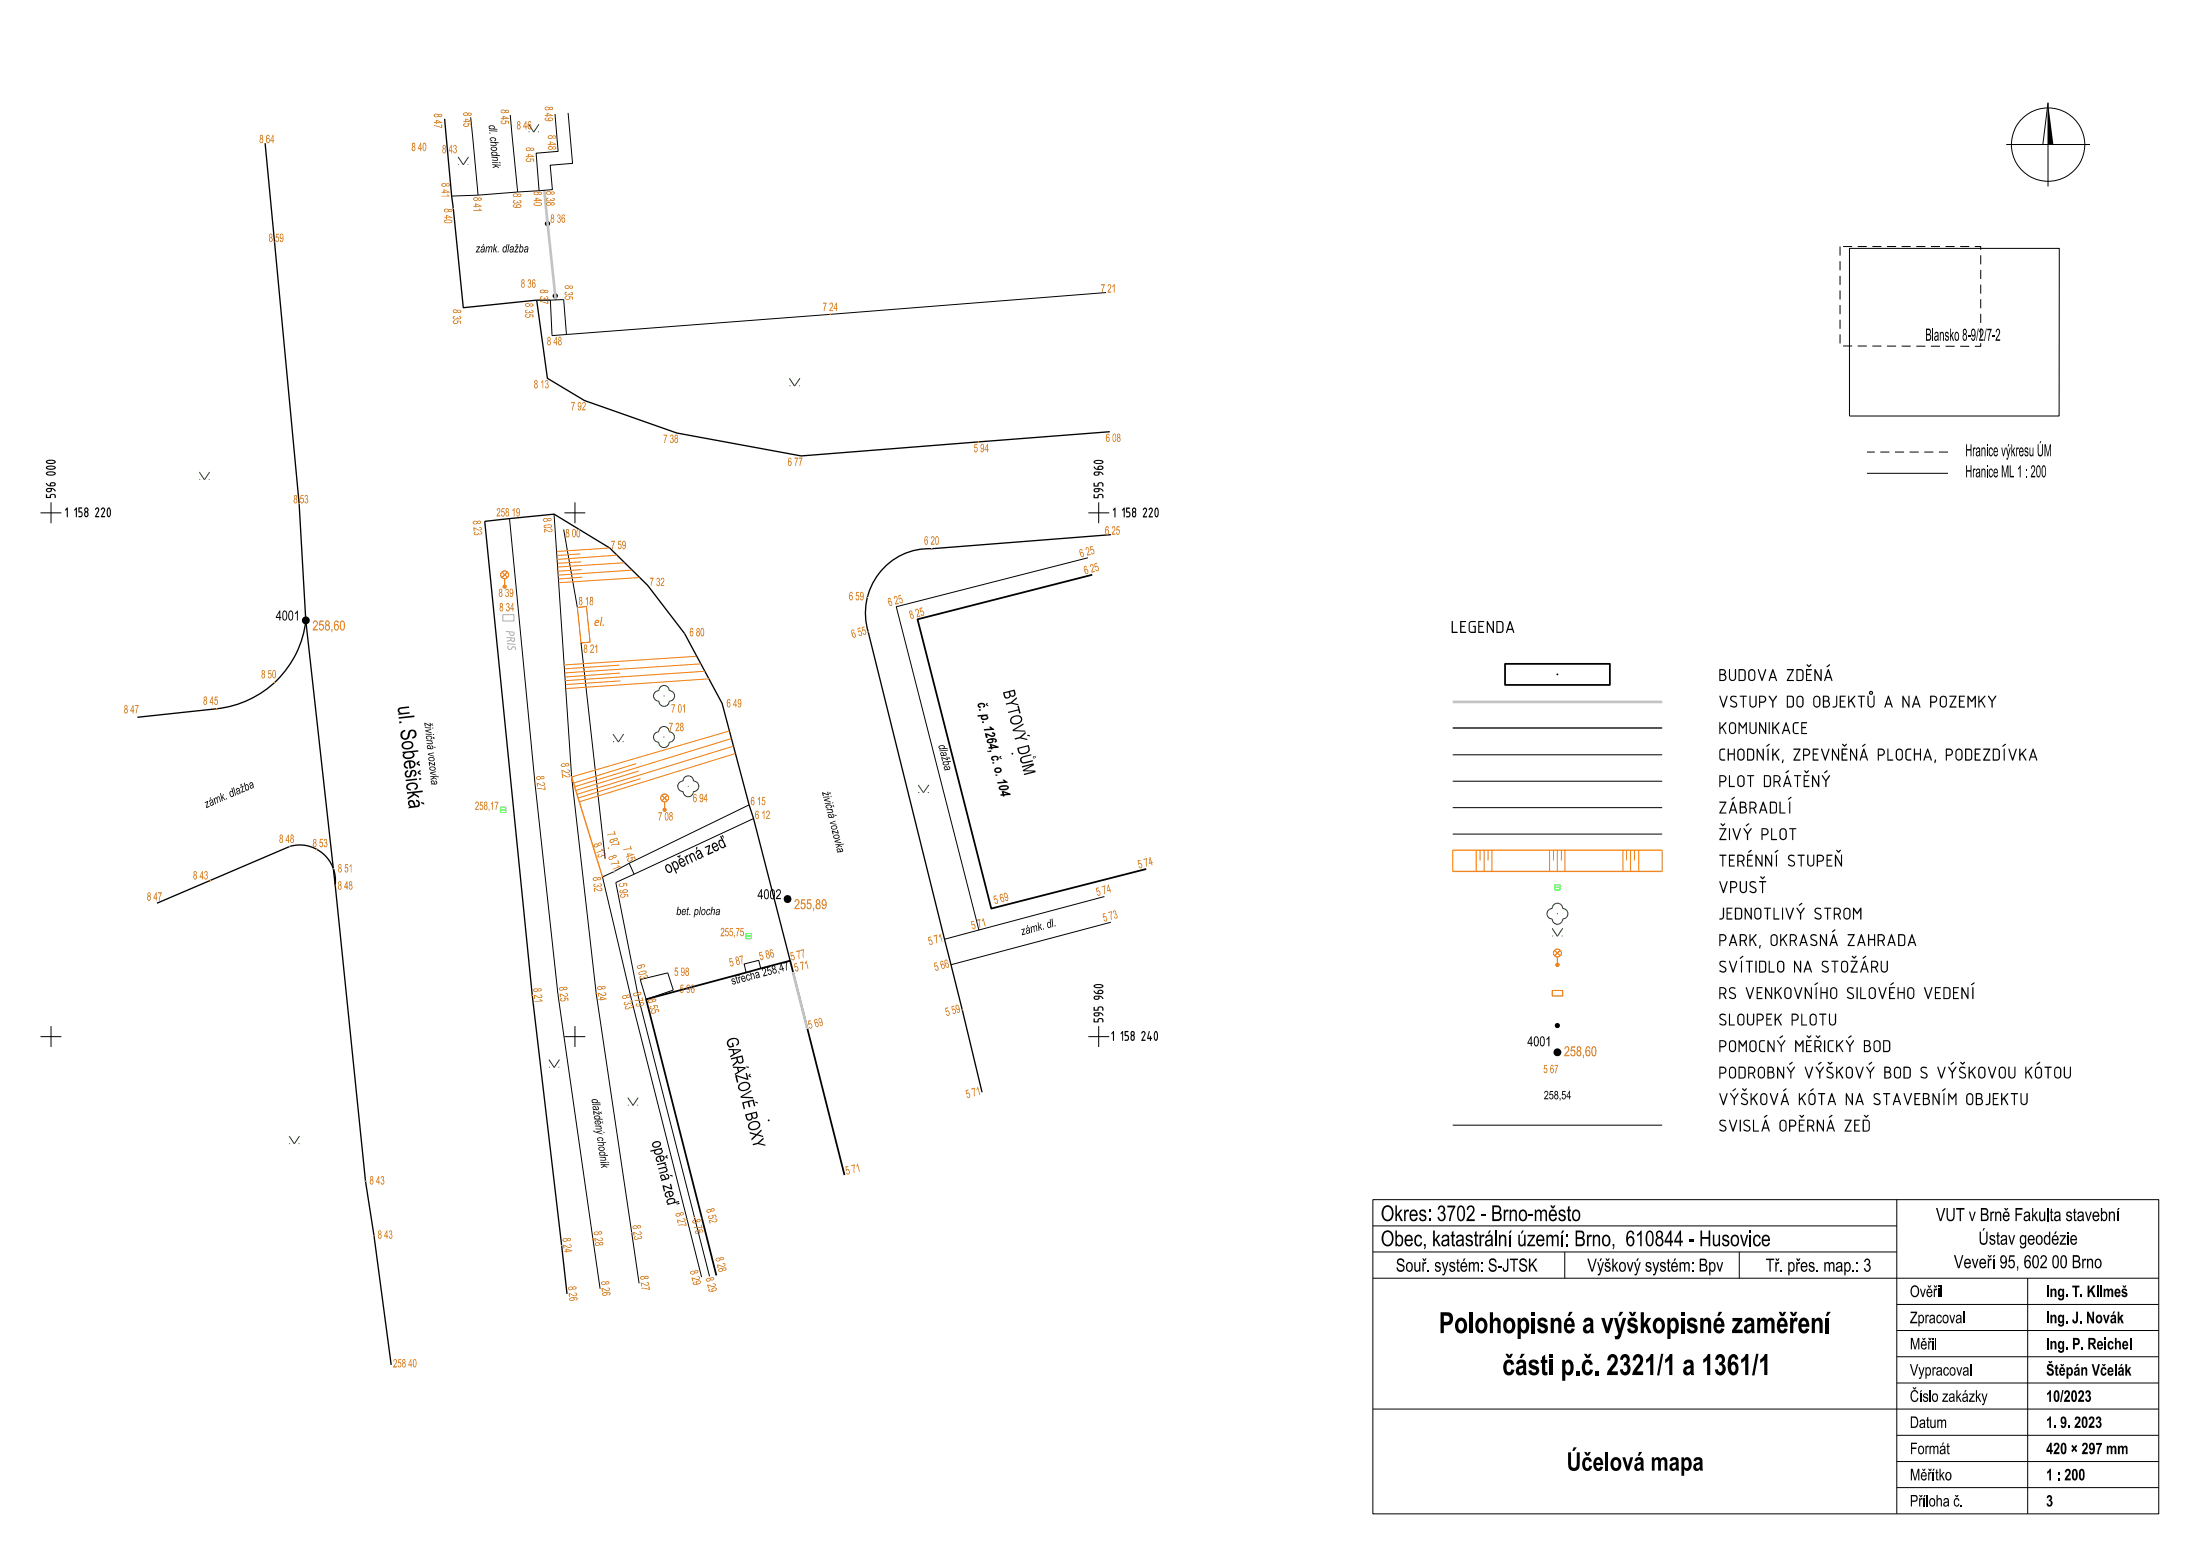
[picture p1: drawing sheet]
<svg xmlns="http://www.w3.org/2000/svg" width="420mm" height="297mm" viewBox="0 0 420 297" stroke-linecap="round" stroke-linejoin="round" font-family="sans-serif">
<g fill="#000">
<path d="M58.3 118.4h.2l-.2 .1z" fill-rule="evenodd"/>
<path d="M150.2 171.5h.2l-.1 .2z" fill-rule="evenodd"/>
<circle cx="58.4" cy="118.4" r=".75"/>
<circle cx="150.3" cy="171.6" r=".75"/>
</g>
<path d="M102.4 57.3l2.1 14.9 7 4.2 17.7 6.3 23.7 4.3 58.9-4.6M212 102.1l-34.2 2.6a12.3 12.3 0 0 0-12.1 15.9l17.9 72.2 3.8 15.7M130.6 120.9l7.2 13.4 5.1 19.3 .9 2.6 7 27.2" fill="none" stroke="#000" stroke-width=".25"/>
<path d="M207.6 106.5l-36.6 9.3 15.8 61.7 23.9-6.4M142.9 153.6l-22.8 11.2-5.1 2.6M143.8 156.2l-26.3 12.2 4.4 22.3 13.5 52.9M186.8 177.5l-6.6 1.8M212 176l-30.5 8.1M122.2 187l5.2-1.3 1.1 3.3-5.2 1.7M145.2 184.9l-.4-1.6-2.8 .7 .4 1.6" fill="none" stroke="#000" stroke-width=".19"/>
<path d="M208.4 109.7l-33.3 8.5 14.1 55.2 29.5-7.5M161.1 224.3l-10.3-40.9-27.5 7.3 13.4 52.7" fill="none" stroke="#000" stroke-width=".34"/>
<path d="M151.3 185.5l2.8 10.9" fill="none" stroke="#c3c3c3" stroke-width=".51"/>
<path d="M142.3 178.2h1.1v1h-1.1zM142.3 178.7h1.1" fill="none" stroke="#0f0" stroke-width=".19"/>
<path d="M129.6 149.4l.8-.3a.99 .99 0 0 1 .9-1 .99 .99 0 0 1 1 1 1.01 1.01 0 0 1 1.1 1 1.01 1.01 0 0 1-1.1 1 .99 .99 0 0 1-1 1 .99 .99 0 0 1-.9-1 1.01 1.01 0 0 1-1-.6 1.01 1.01 0 0 1 .2-1.1z" fill="none" stroke="#007800" stroke-width=".19"/>
<path d="M131.3 150h.1v.1h-.1z" fill-rule="evenodd" fill="#007800"/>
<path d="M125 132.1l.7-.3a.99 .99 0 0 1 1-1 .99 .99 0 0 1 1 1 1.01 1.01 0 0 1 1 1 1.01 1.01 0 0 1-1 1 .99 .99 0 0 1-1 1 .99 .99 0 0 1-1-1 1.01 1.01 0 0 1-.9-.6 1.01 1.01 0 0 1 .2-1.1z" fill="none" stroke="#007800" stroke-width=".19"/>
<path d="M126.7 132.8h.1v.1h-.1z" fill-rule="evenodd" fill="#007800"/>
<g fill="none" stroke="#f00" stroke-width=".19">
<path d="M126.3 151.8l1.1 1.1M126.8 153.1v1.1M127.4 151.8l-1.1 1.1"/>
<circle cx="126.8" cy="152.3" r=".75"/>
</g>
<circle cx="126.8" cy="154.6" r=".4" fill="#f00"/>
<path d="M126 139a1.01 1.01 0 0 1 1.1-.2 1.01 1.01 0 0 1 .6 .9 .99 .99 0 0 1 1 1 .99 .99 0 0 1-1 1 1.01 1.01 0 0 1-1 1 1.01 1.01 0 0 1-1-1 .99 .99 0 0 1-1-1 .99 .99 0 0 1 1-1z" fill="none" stroke="#007800" stroke-width=".19"/>
<path d="M126.6 140.6h.2v.2h-.2z" fill-rule="evenodd" fill="#007800"/>
<path d="M97.4 21.9l1.4 14.8 4.1-.3M108.1 63.8l-.5-6.6-2.6 .1 .3 6.8M97.2 99l4.9 50.6 4.4 40.2 8 56.2M105.7 98.1l3.4 50.2 4.7 41.3 8.2 55.4M107.6 101.1l2.6 14.9M110.9 122.7l4.6 41.1M115 167.4l5.5 23.6 13.4 52.8M120.1 164.8l.9 2.1" fill="none" stroke="#000" stroke-width=".19"/>
<path d="M102.4 57.3h2.6M130.6 120.9l-7-9.2-7.3-7.1-10.6-6.5-13.2 1.4 9.1 90.5 6.6 57" fill="none" stroke="#000" stroke-width=".25"/>
<path d="M95.5 154.1h1v1h-1zM95.5 154.6h1" fill="none" stroke="#0f0" stroke-width=".19"/>
<g fill="none" stroke="#f00" stroke-width=".19">
<path d="M95.8 109.2l1 1M96.3 110.5v1.1M96.8 109.2l-1 1M110.2 116l1.7-.2 .7 6.8-1.7 .1z"/>
<circle cx="96.3" cy="109.7" r=".75"/>
</g>
<path d="M109.1 148.3l5.9 19.1" fill="none" stroke="#ff7f00" stroke-width=".25"/>
<path d="M96 117.3h2.1v1.2h-2.1z" fill="none" stroke="#f0f" stroke-width=".19"/>
<g fill="#000">
<circle cx="104.5" cy="42.7" r=".5"/>
<circle cx="106" cy="56.5" r=".5"/>
</g>
<path d="M103.9 36.3l2.1 21" fill="none" stroke="#c3c3c3" stroke-width=".51"/>
<circle cx="96.3" cy="112" r=".4" fill="#f00"/>
<path d="M50.6 27.3l6.5 68.8 1.2 22.3M84.8 22.7l1.4 14.7 2.2 21.3 14-1.4M58.3 118.4a19 19 0 0 1-17 16.9l-15.1 1.6M58.3 118.4l5.7 50.5M64 168.9a6.8 6.8 0 0 0-8.7-7.3l-25.3 10.8M64 168.9l5.7 56.6 1.7 10.4 3.2 24.6" fill="none" stroke="#000" stroke-width=".25"/>
<path d="M89.8 22.4l1.4 14.8M91.2 37.2l-5 .2M98.8 36.7l-7.6 .5M108.4 21.6l.9 9.6-4.3 .3 .4 4.7-2.5 .2-.6-7.2 4.2-.3-.6-7.1M211.1 55.8l-105.8 8.3M122.2 187l1.1 3.7" fill="none" stroke="#000" stroke-width=".19"/>
<circle cx="146.7" cy="213.9" r=".18" fill="#000"/>
<path d="M117 140.1l1 1.5 1-1.5" fill="none" stroke="#007800" stroke-width=".19"/>
<g fill="#007800">
<path d="M118.8 141.5h.2v.1h-.2z" fill-rule="evenodd"/>
<path d="M117 141.5h.2v.1h-.2z" fill-rule="evenodd"/>
</g>
<path d="M104.7 202.2l1.1 1.6 1-1.6" fill="none" stroke="#007800" stroke-width=".19"/>
<g fill="#007800">
<path d="M106.6 203.6h.1v.2h-.1z" fill-rule="evenodd"/>
<path d="M104.8 203.6h.1v.2h-.1z" fill-rule="evenodd"/>
</g>
<path d="M121.8 209.5l-1 1.5-1-1.5" fill="none" stroke="#007800" stroke-width=".19"/>
<g fill="#007800">
<path d="M121.6 210.9h.2l-.1 .2z" fill-rule="evenodd"/>
<path d="M119.8 210.9h.2l-.1 .2z" fill-rule="evenodd"/>
</g>
<path d="M175.2 149.8l1 1.5 1-1.5" fill="none" stroke="#007800" stroke-width=".19"/>
<g fill="#007800">
<circle cx="177.1" cy="151.3" r=".11"/>
<circle cx="175.3" cy="151.3" r=".11"/>
</g>
<path d="M150.6 72.2l1 1.5 1-1.5" fill="none" stroke="#007800" stroke-width=".19"/>
<g fill="#007800">
<path d="M152.5 73.6l.1 .1h-.1z" fill-rule="evenodd"/>
<path d="M150.7 73.6l.1 .1h-.1z" fill-rule="evenodd"/>
</g>
<path d="M89.4 29.9l-1 1.6-1-1.6" fill="none" stroke="#007800" stroke-width=".19"/>
<g fill="#007800">
<path d="M89.2 31.3l.2 .2z" fill-rule="evenodd"/>
<path d="M87.4 31.3l.2 .2z" fill-rule="evenodd"/>
</g>
<path d="M102.8 23.7l-1 1.5" fill="none" stroke="#007800" stroke-width=".19"/>
<path d="M102.7 25.1h.1v.1h-.1z" fill-rule="evenodd" fill="#007800"/>
<path d="M38 90.1l1 1.5 1-1.5" fill="none" stroke="#007800" stroke-width=".19"/>
<g fill="#007800">
<path d="M39.9 91.5h.1l-.1 .1z" fill-rule="evenodd"/>
<path d="M38.1 91.5h.1l-.1 .1z" fill-rule="evenodd"/>
</g>
<path d="M57.1 216.8l-.9 1.5-1-1.5" fill="none" stroke="#007800" stroke-width=".19"/>
<g fill="#007800">
<path d="M57 218.2h.1v.2h-.1z" fill-rule="evenodd"/>
<path d="M55.2 218.2h.1v.2h-.1z" fill-rule="evenodd"/>
</g>
<g fill="none" stroke="#ff7f00" stroke-width=".19">
<path d="M110.7 105.7l-4.4 .3M110.9 107.2l-4.5 .3M111 108.7l-4.6 .3M111.1 110.2l-4.6 .3M116.3 104.6l-10.1 .7M117.8 106l-11.5 .8M119.2 107.4l-12.8 .8M120.6 108.8l-14.1 1M122.1 110.2l-15.5 1M118.2 127l-10.5 .7M118.3 128.5l-10.5 .7M118.4 130l-10.5 .7"/>
<path d="M132.9 125.3l-25.3 1.6M133.7 126.7l-26 1.7M134.5 128.1l-26.7 1.8M135.3 129.6l-27.4 1.8M139.2 139.5l-30.1 8.8M121.4 145.8l-12 3.7M121.8 147.2l-11.9 3.7M122.2 148.6l-11.9 3.7M139.6 141l-30 9.2M140 142.4l-29.9 9.2M140.3 143.8l-29.8 9.3"/>
</g>
<g fill="#c36b00">
<path d="M133.9 232.4h.1v.2h-.1z" fill-rule="evenodd"/>
<path d="M71.3 235.8h.2v.2h-.2z" fill-rule="evenodd"/>
<path d="M114.9 167.3h.2v.2h-.2z" fill-rule="evenodd"/>
<path d="M41.2 135.2h.3v.2h-.3z" fill-rule="evenodd"/>
<path d="M63.9 168.8h.2v.2h-.2z" fill-rule="evenodd"/>
<path d="M69.6 225.4h.3v.2h-.3z" fill-rule="evenodd"/>
<path d="M177.7 104.6h.2v.3h-.2z" fill-rule="evenodd"/>
<path d="M158.3 59.9h.2v.2h-.2z" fill-rule="evenodd"/>
<path d="M63.5 165.7h.2v.2h-.2z" fill-rule="evenodd"/>
<circle cx="109.1" cy="148.3" r=".14"/>
<circle cx="86.5" cy="39.8" r=".14"/>
<circle cx="52.4" cy="130.2" r=".14"/>
<circle cx="55.3" cy="161.6" r=".14"/>
<circle cx="186.7" cy="84.3" r=".14"/>
</g>
<g fill="none" stroke="#000" stroke-width=".19">
<path d="M382.8 27.6h16M389.8 27.6l1-8v16M390.7 20.6a7 7 0 0 0-6.1 10.3 7 7 0 0 0 12 .6 7 7 0 0 0-5-10.9h-.7M352.9 47.4h40.1l-.1 32h-40zM7.7 97.9h4M9.7 95.9v4M107.7 97.9h4M109.7 95.9v4M207.7 97.9h4M209.7 95.9v4M356.3 90.3h15.4M277.2 144.1h40"/>
<path d="M277.2 149.1h40M277.2 154.2h40M277.2 159.2h40M7.7 197.9h4M9.7 195.9v3.9M107.7 197.9h4M109.7 195.9v3.9M207.7 197.9h4M209.7 195.9v3.9"/>
</g>
<g fill="#000">
<path d="M390.8 19.6l1 8h-1z"/>
<path d="M297.1 128.6h.2v.3h-.2z" fill-rule="evenodd"/>
</g>
<path d="M351.1 47.1v18.9l26.9 .1v-19h-26.9M371.7 86.3h-15.4" fill="none" stroke="#000" stroke-width=".19" stroke-dasharray="1.7 1.1" stroke-linecap="butt"/>
<path d="M287.2 126.7h20v4h-20z" fill="none" stroke="#000" stroke-width=".34"/>
<path d="M277.2 134h40" fill="none" stroke="#c3c3c3" stroke-width=".51"/>
<path d="M277.2 139h40" fill="none" stroke="#000" stroke-width=".25"/>
<path d="M277.2 166.3h40M277.2 162.3h40" fill="none" stroke="#ff7f00" stroke-width=".25"/>
<g fill="none" stroke="#ff7f00" stroke-width=".19">
<path d="M277.2 162.3v4M281.7 162.3v4M282.4 162.3v1.9M283.2 162.3v4M284 162.3v1.9M284.7 162.3v4M295.7 162.3v4M296.4 162.3v1.9M297.2 162.3v4M298 162.3v1.9M298.6 162.3v4M309.7 162.3v4"/>
<path d="M310.4 162.3v1.9M311.1 162.3v4M311.9 162.3v1.9M312.7 162.3v4M317.2 162.3v4"/>
</g>
<path d="M296.7 168.9h1v1h-1zM296.7 169.4h1" fill="none" stroke="#0f0" stroke-width=".19"/>
<path d="M296.5 172.7a1.01 1.01 0 0 1 1.1-.2 1.01 1.01 0 0 1 .6 .9 .99 .99 0 0 1 1 1 .99 .99 0 0 1-1 1 1.01 1.01 0 0 1-1 1 1.01 1.01 0 0 1-1-1 .99 .99 0 0 1-1-1 .99 .99 0 0 1 1-1z" fill="none" stroke="#007800" stroke-width=".19"/>
<path d="M297.1 174.3h.2v.2h-.2z" fill-rule="evenodd" fill="#007800"/>
<path d="M296.2 177.2l1 1.5 1-1.5" fill="none" stroke="#007800" stroke-width=".19"/>
<g fill="#007800">
<path d="M298 178.6h.2v.1h-.2z" fill-rule="evenodd"/>
<path d="M296.2 178.6h.2v.1h-.2z" fill-rule="evenodd"/>
</g>
<g fill="none" stroke="#f00" stroke-width=".19">
<path d="M296.7 181.4l1 1.1M297.2 182.7v1.1M297.7 181.4l-1 1.1"/>
<circle cx="297.2" cy="181.9" r=".76"/>
</g>
<circle cx="297.2" cy="184.2" r=".41" fill="#f00"/>
<path d="M296.2 189.1h2v1h-2z" fill="none" stroke="#f00" stroke-width=".19"/>
<circle cx="297.2" cy="195.8" r=".5" fill="#000"/>
<g fill="none" stroke="#000" stroke-width=".19">
<path d="M277.2 214.8h40M262 229h149.9v60h-149.9zM262 234h99.9M262 239h99.9M298.6 239v5M331.9 239v5M361.9 229v60M262 244h149.9M361.9 259h50M361.9 254h50M361.9 249h50M386.9 244v45"/>
<path d="M262 269h149.9M361.9 279h50M361.9 274h50M361.9 264h50M361.9 283.9h50"/>
</g>
<g fill="#c36b00">
<path d="M135.3 232.9h.2a1.08 1.08 0 0 0 1.2 .1l-.1-.2h-.2l-.1-.2h.3a.4 .4 0 0 1 .2 .6 .4 .4 0 0 1-.7 .1l-.6-.3 .1 .5-.2 .1z" fill-rule="evenodd"/>
<path d="M121 236.1l.3-.2 .1 .2-.3 .1a.27 .27 0 0 0 .3 .3 .27 .27 0 0 0 .3-.3h.1a.23 .23 0 0 0 .4 .2 .23 .23 0 0 0 0-.4h-.1a.29 .29 0 0 1 .4 .2 .29 .29 0 0 1-.3 .3l-.4-.1a.44 .44 0 0 1-.5 .2 .44 .44 0 0 1-.3-.5z" fill-rule="evenodd"/>
<path d="M119.3 192.2l.3-.2-.2 .3a.3 .3 0 0 0 .4 .2 .3 .3 0 0 0 .2-.3h.1a.23 .23 0 0 0 .3 .1 .23 .23 0 0 0 .1-.3l-.2-.1 .2-.1a.36 .36 0 0 1 .2 .6 .36 .36 0 0 1-.6 0 .46 .46 0 0 1-.4 .3 .46 .46 0 0 1-.5-.4z" fill-rule="evenodd"/>
<path d="M124.2 193l.3-.2 .1 .1-.2 .1a.31 .31 0 0 0 .3 .3 .31 .31 0 0 0 .2-.4l-.1-.2 .9-.1 .1 .5-.2 .1-.1-.4h-.4l.1 .1a.52 .52 0 0 1-.4 .6 .52 .52 0 0 1-.6-.4z" fill-rule="evenodd"/>
<path d="M107 190.6l.3-.1v.1l-.3 .2a.33 .33 0 0 0 .5 .2 .33 .33 0 0 0 .2-.4l-.1-.2 .8 .1 .1 .5h-.2v-.4h-.5l.1 .1a.53 .53 0 0 1-.5 .4 .53 .53 0 0 1-.5-.4z" fill-rule="evenodd"/>
<path d="M102 191.1l1.2-.1-.2-.3 .6 .3v.1l-1.6 .1z" fill-rule="evenodd"/>
<path d="M113.3 169.5l.4 .1a.81 .81 0 0 0 1.1 .2l-.1-.2h-.3v-.2h.2a.36 .36 0 0 1 .3 .5 .36 .36 0 0 1-.5 .2l-.9-.4 .1 .5h-.2z" fill-rule="evenodd"/>
<path d="M107.2 147.8l.4 .1a.81 .81 0 0 0 1.1 .2v-.2l-.4-.1v-.1h.3a.36 .36 0 0 1 .2 .5 .36 .36 0 0 1-.5 .2l-.9-.4 .1 .5h-.2z" fill-rule="evenodd"/>
<path d="M102.5 150.4l1.4 .3v-.6h.1l.1 .7-1.6-.2z" fill-rule="evenodd"/>
<path d="M90.5 101.6l.3-.1v.1l-.2 .1a.29 .29 0 0 0 .3 .3 .29 .29 0 0 0 .3-.3h.1a.22 .22 0 0 0 .3 .2 .22 .22 0 0 0 .1-.4h-.2a.29 .29 0 0 1 .5 .2 .29 .29 0 0 1-.3 .3l-.4-.1a.47 .47 0 0 1-.5 .3 .47 .47 0 0 1-.4-.5z" fill-rule="evenodd"/>
<path d="M103.8 101l.4 .1a.76 .76 0 0 0 1.1 .2l-.1-.2-.2-.1v-.1h.2a.36 .36 0 0 1 .2 .5 .36 .36 0 0 1-.5 .2l-.9-.4 .1 .5h-.2z" fill-rule="evenodd"/>
<path d="M118.4 170.8l.3-.2v.2l-.3 .1a.35 .35 0 0 0 .4 .3 .35 .35 0 0 0 .3-.4l-.1-.2 .8 .1 .1 .5h-.2v-.4h-.5l.1 .1a.52 .52 0 0 1-.5 .4 .52 .52 0 0 1-.5-.4z" fill-rule="evenodd"/>
<path d="M122.1 186.4l.3-.2v.2l-.2 .1a.27 .27 0 0 0 .3 .3 .27 .27 0 0 0 .3-.4l.5 .1 .2-.1-.1-.2h-.3v-.1a.34 .34 0 0 1 .5 .2 .34 .34 0 0 1-.3 .4l-.4-.1a.49 .49 0 0 1-.4 .3 .49 .49 0 0 1-.5-.4z" fill-rule="evenodd"/>
<path d="M141 182.5l.7-.2v1.7h-.2v-.3l.1-1.1-.5 .1z" fill-rule="evenodd"/>
<path d="M152.7 181.3l.7-.1v1.6h-.2v-.4l.1-1-.5 .1z" fill-rule="evenodd"/>
<path d="M153.8 183.4l.5 1.5h-.2l-.3-1.2-.2 .3z" fill-rule="evenodd"/>
<path d="M179.4 178.2l.4 1.6h-.1l-.3-1.2-.2 .3-.1-.2z" fill-rule="evenodd"/>
<path d="M187.5 175.3l.1-.1 .5 1.6h-.2l-.3-1.2-.2 .3z" fill-rule="evenodd"/>
<path d="M175.5 116.1l.5-.2v.2l-.4 .1 .1 .5a.49 .49 0 0 1 .7 .2 .49 .49 0 0 1-.4 .7l-.3-.4h.1l.2 .2a.33 .33 0 0 0 .2-.4 .33 .33 0 0 0-.5-.2l-.1 .1z" fill-rule="evenodd"/>
<path d="M122.4 245.8l1.4 .2-.1-.5h.2l.1 .7-1.6-.2z" fill-rule="evenodd"/>
<path d="M163.6 222.1l.5 1.6h-.2l-.2-1.2-.3 .2v-.1z" fill-rule="evenodd"/>
<path d="M186.5 207.4h.1l.4 1.6h-.1l-.3-1.2-.2 .3z" fill-rule="evenodd"/>
<path d="M212.5 173.8a.4 .4 0 0 1 .5 .2 .4 .4 0 0 1-.1 .4 .46 .46 0 0 1 .4 .5 .46 .46 0 0 1-.4 .4l-.3-.3 .1-.1 .2 .3a.3 .3 0 0 0 .2-.4 .3 .3 0 0 0-.4-.2l.2-.5-.3-.2-.1 .3h-.1z" fill-rule="evenodd"/>
<path d="M208.8 107.6l.5-.2 .1 .2-.4 .1v.4l.1-.1a.52 .52 0 0 1 .6 .4 .52 .52 0 0 1-.4 .6l-.3-.3h.1l.1 .1a.34 .34 0 0 0 .4-.3 .34 .34 0 0 0-.3-.4l-.4 .3z" fill-rule="evenodd"/>
<path d="M208 104.3l.5-.1v.1l-.4 .2 .1 .4 .1-.1a.52 .52 0 0 1 .5 .4 .52 .52 0 0 1-.3 .6l-.3-.3 .1-.1 .2 .2a.35 .35 0 0 0 .2-.4 .35 .35 0 0 0-.4-.2l-.2 .1z" fill-rule="evenodd"/>
<path d="M171.4 113.7l.5-.2v.2l-.3 .1v.4l.1-.1a.52 .52 0 0 1 .5 .4 .52 .52 0 0 1-.3 .6l-.3-.3 .2 .2a.33 .33 0 0 0 .3-.4 .33 .33 0 0 0-.4-.3l-.2 .2z" fill-rule="evenodd"/>
</g>
<path d="M114.8 117.8h.1l-.2 1.6-.2 .1z" fill-rule="evenodd" fill="#f00"/>
<g fill="#000">
<path d="M344.8 126.8h.1l.3 .3 .2-.3h.2v.1l-.5 .4-.3-.3z" fill-rule="evenodd"/>
<path d="M348.5 127.2l.7-.4v.2l-.5 .3h-.2z" fill-rule="evenodd"/>
<path d="M356.6 132.3a.4 .4 0 0 0 .8 0 .4 .4 0 0 0-.8 0zM356.9 132.3a.17 .17 0 0 1 .3 0 .17 .17 0 0 1-.3 0z" fill-rule="evenodd"/>
<path d="M328.3 157.2h.2l.3 .2 .2-.2 .2 .1-.4 .4-.5-.4z" fill-rule="evenodd"/>
<path d="M330.4 152.5l.6-.4v.2l-.4 .3z" fill-rule="evenodd"/>
<path d="M333.2 157.5l.4-.3 .2 .1-.5 .4h-.2z" fill-rule="evenodd"/>
<path d="M337 142.4l.7-.4v.1l-.5 .4h-.1z" fill-rule="evenodd"/>
<path d="M340.7 147.4l.5-.4 .2 .1-.5 .5-.2-.1z" fill-rule="evenodd"/>
<path d="M341.2 152.5l.5-.4h.2l-.6 .5z" fill-rule="evenodd"/>
<path d="M344.3 147.1l.4 .2 .3-.3 .2 .2-.5 .4z" fill-rule="evenodd"/>
<path d="M348.1 147.4l.6-.3v.1l-.5 .4h-.1z" fill-rule="evenodd"/>
<path d="M351.5 142h.2l.3 .3 .3-.3 .1 .1-.4 .5-.5-.4z" fill-rule="evenodd"/>
<path d="M355.3 142.4l.7-.4v.1l-.5 .4z" fill-rule="evenodd"/>
<path d="M382.1 142.4l.7-.4v.1l-.6 .4z" fill-rule="evenodd"/>
<path d="M333.6 162.6l.5-.4 .2 .1-.5 .5-.2-.1z" fill-rule="evenodd"/>
<path d="M335.9 167.3h.2l.2 .3 .3-.3 .2 .1-.5 .4-.4-.3z" fill-rule="evenodd"/>
<path d="M338.7 162.6l.5-.4 .1 .1-.5 .5-.1-.1z" fill-rule="evenodd"/>
<path d="M343.3 172.7l.6-.3v.1l-.5 .4-.1-.1z" fill-rule="evenodd"/>
<path d="M349.6 177.8l.6-.4v.2l-.5 .3z" fill-rule="evenodd"/>
<path d="M350.4 162.2l.4 .3 .3-.3 .2 .1-.5 .5-.4-.4z" fill-rule="evenodd"/>
<path d="M332 182.8l.5-.4 .2 .1-.6 .5z" fill-rule="evenodd"/>
<path d="M339.6 198l.6-.4v.2l-.5 .4-.1-.1z" fill-rule="evenodd"/>
<path d="M344.8 197.6l.4 .3 .3-.3 .1 .2-.4 .4-.5-.4z" fill-rule="evenodd"/>
<path d="M346.3 187.9l.5-.4 .1 .1-.5 .5-.2-.1z" fill-rule="evenodd"/>
<path d="M346.5 197.6l.4 .3 .3-.3 .2 .2-.5 .4-.4-.4z" fill-rule="evenodd"/>
<path d="M352.7 198l.6-.4v.2l-.5 .4-.1-.1z" fill-rule="evenodd"/>
<path d="M353.4 182.5h.2l.2 .2 .4-.3 .1 .2-.5 .4-.4-.4z" fill-rule="evenodd"/>
<path d="M355.5 182.8l.6-.3v.1l-.5 .4-.2-.1z" fill-rule="evenodd"/>
<path d="M360.8 187.9l.6-.4v.2l-.5 .4z" fill-rule="evenodd"/>
<path d="M376.2 187.9l.4-.4 .2 .1-.5 .5-.2-.1z" fill-rule="evenodd"/>
<path d="M297.1 200.8h.2v.1h-.2z" fill-rule="evenodd"/>
<path d="M330.6 208.1l.7-.4v.2l-.6 .4-.1-.1z" fill-rule="evenodd"/>
<path d="M332.5 207.7h.1l.3 .3 .3-.3 .1 .2-.4 .4-.4-.4z" fill-rule="evenodd"/>
<path d="M336.6 213.1l.6-.3v.2l-.5 .4-.1-.1z" fill-rule="evenodd"/>
<path d="M340.3 208.1l.6-.4v.2l-.5 .4z" fill-rule="evenodd"/>
<path d="M341.5 203l.6-.3v.2l-.5 .3h-.2z" fill-rule="evenodd"/>
<path d="M343.4 212.8l.4 .3 .3-.3 .2 .1-.5 .5z" fill-rule="evenodd"/>
<path d="M345.4 208.1l.7-.4v.2l-.5 .4h-.2z" fill-rule="evenodd"/>
<path d="M347 203l.6-.3v.2l-.5 .3h-.1z" fill-rule="evenodd"/>
<path d="M349 213.1l.6-.3v.2l-.5 .4-.1-.1z" fill-rule="evenodd"/>
<path d="M348.8 202.7l.4 .2 .3-.2 .2 .1-.5 .4-.4-.3z" fill-rule="evenodd"/>
<path d="M355.7 212.8l.4 .3 .3-.3 .2 .1-.5 .5z" fill-rule="evenodd"/>
<path d="M356.6 203l.6-.3v.2l-.4 .3h-.2z" fill-rule="evenodd"/>
<path d="M370.6 208.1l.7-.4v.2l-.6 .4z" fill-rule="evenodd"/>
<path d="M372.3 203l.6-.3v.2l-.5 .3h-.2z" fill-rule="evenodd"/>
<path d="M374.1 202.7l.4 .2 .3-.2 .2 .1-.5 .4-.4-.3z" fill-rule="evenodd"/>
<path d="M388.7 203l.6-.3v.2l-.5 .3h-.1z" fill-rule="evenodd"/>
<path d="M378.5 234.4h.3l-.3 .5h-.2z" fill-rule="evenodd"/>
<path d="M390.8 259.8h.3l.1 .2 .2-.2h.3l-.3 .4h-.3z" fill-rule="evenodd"/>
<path d="M300.3 276.3h.6l-.5 .7h-.4z" fill-rule="evenodd"/>
<path d="M364.9 264.8h.3l.1 .2 .2-.2h.2l-.3 .4h-.2z" fill-rule="evenodd"/>
<circle cx="297.2" cy="200.9" r=".75"/>
</g>
<g font-size="4">
<text x="274.6" y="254.5">Polohopisné a výškopisné zaměření</text>
<text x="286.7" y="262.5">části p.č. 2321/1 a 1361/1</text>
</g>
<text font-size="3.5" x="298.9" y="280.7">Účelová mapa</text>
<g font-size="3">
<text x="75.8" y="134.9" transform="rotate(84 75.8 134.9)">ul. Soběšická</text>
<text x="263.5" y="233.1">Okres: 3702 - Brno-město</text>
<text x="263.5" y="237.9">Obec, katastrální území: Brno, 610844 - Husovice</text>
</g>
<g font-size="2.5">
<text x="369.4" y="233.1">VUT v Brně Fakulta stavební</text>
<text x="377.5" y="237.6">Ústav geodézie</text>
<text x="266.4" y="242.7">Souř. systém: S-JTSK</text>
<text x="302.9" y="242.7">Výškový systém: Bpv</text>
<text x="336.9" y="242.7">Tř. přes. map.: 3</text>
<text x="372.9" y="242.1">Veveří 95, 602 00 Brno</text>
</g>
<g font-size="2.3">
<text x="367.4" y="65">Blansko 8-9/2/7-2</text>
<text x="375" y="87.1">Hranice výkresu ÚM</text>
<text x="375" y="91.1">Hranice ML 1 : 200</text>
<text x="276.8" y="120.8">LEGENDA</text>
<text x="191.3" y="132" transform="rotate(76 191.3 132)">BYTOVÝ DŮM</text>
<text x="327.8" y="130">BUDOVA ZDĚNÁ</text>
<text x="327.8" y="135.1">VSTUPY DO OBJEKTŮ A NA POZEMKY</text>
<text x="327.8" y="140.1">KOMUNIKACE</text>
<text x="327.8" y="145.2">CHODNÍK, ZPEVNĚNÁ PLOCHA, PODEZDÍVKA</text>
<text x="327.8" y="150.2">PLOT DRÁTĚNÝ</text>
<text x="327.8" y="155.3">ZÁBRADLÍ</text>
<text x="327.8" y="160.4">ŽIVÝ PLOT</text>
<text x="127.3" y="166.8" transform="rotate(-25 127.3 166.8)">opěrná zeď</text>
<text x="327.8" y="165.4">TERÉNNÍ STUPEŇ</text>
<text x="327.8" y="170.5">VPUSŤ</text>
<text x="327.8" y="175.5">JEDNOTLIVÝ STROM</text>
<text x="327.8" y="180.6">PARK, OKRASNÁ ZAHRADA</text>
<text x="327.8" y="185.7">SVÍTIDLO NA STOŽÁRU</text>
<text x="327.8" y="190.7">RS VENKOVNÍHO SILOVÉHO VEDENÍ</text>
<text x="327.8" y="195.8">SLOUPEK PLOTU</text>
<text x="138.5" y="198.3" transform="rotate(76 138.5 198.3)">GARÁŽOVÉ BOXY</text>
<text x="327.8" y="200.8">POMOCNÝ MĚŘICKÝ BOD</text>
<text x="327.8" y="205.9">PODROBNÝ VÝŠKOVÝ BOD S VÝŠKOVOU KÓTOU</text>
<text x="327.8" y="210.9">VÝŠKOVÁ KÓTA NA STAVEBNÍM OBJEKTU</text>
<text x="124.3" y="218" transform="rotate(76 124.3 218)">opěrná zeď</text>
<text x="327.8" y="216">SVISLÁ OPĚRNÁ ZEĎ</text>
</g>
<g font-size="2.2">
<text x="364.4" y="247.6">Ověřil</text>
<text x="390.4" y="247.6">Ing. T. Klimeš</text>
<text x="364.4" y="252.6">Zpracoval</text>
<text x="364.4" y="257.6">Měřil</text>
<text x="390.4" y="252.6">Ing. J. Novák</text>
<text x="390.4" y="257.6">Ing. P. Reichel</text>
<text x="364.4" y="262.6">Vypracoval</text>
<text x="390.4" y="262.6">Štěpán Včelák</text>
<text x="364.4" y="267.6">Číslo zakázky</text>
<text x="390.4" y="267.6">10/2023</text>
<text x="364.4" y="272.6">Datum</text>
<text x="390.4" y="272.6">1. 9. 2023</text>
<text x="364.4" y="277.6">Formát</text>
<text x="390.4" y="277.6">420 × 297 mm</text>
<text x="364.4" y="282.6">Měřítko</text>
<text x="364.4" y="287.6">Příloha č.</text>
<text x="390.4" y="282.6">1 : 200</text>
<text x="390.4" y="287.6">3</text>
</g>
<g font-size="1.9">
<text x="10.6" y="95.2" transform="rotate(-90 10.6 95.2)">596 000</text>
<text x="210.6" y="95.3" transform="rotate(-90 210.6 95.3)">595 960</text>
<text x="12.3" y="98.7">1 158 220</text>
<text x="212.2" y="98.8">1 158 220</text>
<text x="52.6" y="118.4">4001</text>
<text x="186.4" y="134.2" transform="rotate(76 186.4 134.2)">č. p. 1264, č. o. 104</text>
<text x="144.5" y="171.6">4002</text>
<text x="210.6" y="195.3" transform="rotate(-90 210.6 195.3)">595 960</text>
<text x="211.9" y="198.7">1 158 240</text>
<text x="291.4" y="199.7">4001</text>
</g>
<g font-size="1.9" fill="#c36b00">
<text x="59.6" y="120.3">258,60</text>
<text x="151.5" y="173.5">255,89</text>
<text x="298.4" y="201.6">258,60</text>
</g>
<g font-size="1.6" fill="#c36b00">
<text x="82.8" y="21.6" transform="rotate(90 82.8 21.6)">8 47</text>
<text x="88.4" y="21.4" transform="rotate(90 88.4 21.4)">8 45</text>
<text x="95.6" y="20.9" transform="rotate(90 95.6 20.9)">8 45</text>
<text x="103.9" y="20.3" transform="rotate(90 103.9 20.3)">8 49</text>
<text x="49.5" y="27.3">8 64</text>
<text x="78.5" y="28.8">8 40</text>
<text x="84.3" y="29.3">8 43</text>
<text x="98.6" y="24.7">8 46</text>
<text x="100.3" y="28.1" transform="rotate(90 100.3 28.1)">8 45</text>
<text x="104.5" y="25.8" transform="rotate(90 104.5 25.8)">8 48</text>
<text x="84.2" y="34.9" transform="rotate(90 84.2 34.9)">8 41</text>
<text x="84.7" y="39.8" transform="rotate(90 84.7 39.8)">8 40</text>
<text x="90.3" y="37.6" transform="rotate(90 90.3 37.6)">8 41</text>
<text x="97.9" y="36.9" transform="rotate(90 97.9 36.9)">8 39</text>
<text x="101.8" y="36.5" transform="rotate(90 101.8 36.5)">8 40</text>
<text x="104.2" y="36.4" transform="rotate(90 104.2 36.4)">8 38</text>
<text x="51.3" y="46.2">8 59</text>
<text x="105" y="42.5">8 36</text>
<text x="86.4" y="59" transform="rotate(90 86.4 59)">8 35</text>
<text x="99.4" y="54.9">8 36</text>
<text x="100.2" y="57.8" transform="rotate(90 100.2 57.8)">8 35</text>
<text x="103" y="55.2" transform="rotate(90 103 55.2)">8 37</text>
<text x="107.8" y="54.4" transform="rotate(90 107.8 54.4)">8 35</text>
<text x="157" y="59.4">7 24</text>
<text x="210.1" y="55.8">7 21</text>
<text x="104.4" y="65.9">8 48</text>
<text x="101.9" y="74.1">8 13</text>
<text x="108.9" y="78.3">7 92</text>
<text x="126.6" y="84.5">7 38</text>
<text x="150.3" y="88.9">6 77</text>
<text x="185.8" y="86.3">5 94</text>
<text x="211" y="84.4">6 08</text>
<text x="56" y="96.1">8 53</text>
<text x="90.2" y="99.4" transform="rotate(84 90.2 99.4)">8</text>
<text x="94.7" y="98.6">258 19</text>
<text x="103.6" y="98.9" transform="rotate(84 103.6 98.9)">8</text>
<text x="107.9" y="102.6">8 00</text>
<text x="116.6" y="104.8">7 59</text>
<text x="176.3" y="104">6 20</text>
<text x="206.2" y="106.4" transform="rotate(-15 206.2 106.4)">6</text>
<text x="210.8" y="102">6 25</text>
<text x="95.1" y="114">8 39</text>
<text x="123.9" y="111.9">7 32</text>
<text x="207" y="109.7" transform="rotate(-15 207 109.7)">6</text>
<text x="95.3" y="116.7">8 34</text>
<text x="110.4" y="115.5">8 18</text>
<text x="162" y="114.6">6 59</text>
<text x="169.6" y="115.8" transform="rotate(-15 169.6 115.8)">6</text>
<text x="173.7" y="118.2" transform="rotate(-15 173.7 118.2)">8</text>
<text x="111.3" y="124.6">8 21</text>
<text x="131.6" y="121.5">6 80</text>
<text x="162.7" y="121.8" transform="rotate(-15 162.7 121.8)">6</text>
<text x="163.9" y="121.5" transform="rotate(-15 163.9 121.5)">55</text>
<text x="49.8" y="129.5">8 50</text>
<text x="23.6" y="136.2">8 47</text>
<text x="38.8" y="134.5">8 45</text>
<text x="128.1" y="136">7 01</text>
<text x="138.6" y="135">6 49</text>
<text x="127.6" y="139.5">7 28</text>
<text x="102.3" y="148.1" transform="rotate(84 102.3 148.1)">8</text>
<text x="107" y="145.7" transform="rotate(84 107 145.7)">8</text>
<text x="90.6" y="154.6">258,17</text>
<text x="132.2" y="153.1">6 94</text>
<text x="143.2" y="153.7">6 15</text>
<text x="53.3" y="160.9">8 48</text>
<text x="59.6" y="161.7">8 53</text>
<text x="113.2" y="161.2" transform="rotate(69 113.2 161.2)">8</text>
<text x="115.8" y="159.1" transform="rotate(69 115.8 159.1)">7</text>
<text x="116.2" y="160.3" transform="rotate(69 116.2 160.3)">87</text>
<text x="118.8" y="161.9" transform="rotate(69 118.8 161.9)">7</text>
<text x="125.6" y="156.6">7 08</text>
<text x="144.1" y="156.3">6 12</text>
<text x="36.8" y="167.9">8 43</text>
<text x="64.5" y="166.5">8 51</text>
<text x="113.1" y="167.4" transform="rotate(84 113.1 167.4)">8</text>
<text x="113.6" y="162.3" transform="rotate(69 113.6 162.3)">13</text>
<text x="116" y="163.5" transform="rotate(69 116 163.5)">8</text>
<text x="116.5" y="164.7" transform="rotate(69 116.5 164.7)">71</text>
<text x="119.3" y="163.1" transform="rotate(69 119.3 163.1)">45</text>
<text x="217.3" y="165.8" transform="rotate(-15 217.3 165.8)">5</text>
<text x="218.5" y="165.5" transform="rotate(-15 218.5 165.5)">74</text>
<text x="28" y="171.9">8 47</text>
<text x="64.4" y="169.8">8 48</text>
<text x="118.1" y="168.6" transform="rotate(84 118.1 168.6)">5</text>
<text x="189.8" y="172.6" transform="rotate(-15 189.8 172.6)">5</text>
<text x="191" y="172.3" transform="rotate(-15 191 172.3)">69</text>
<text x="209.4" y="171.1" transform="rotate(-15 209.4 171.1)">5</text>
<text x="210.6" y="170.7" transform="rotate(-15 210.6 170.7)">74</text>
<text x="137.5" y="178.7">255,75</text>
<text x="185.5" y="177.5" transform="rotate(-15 185.5 177.5)">5</text>
<text x="210.6" y="176" transform="rotate(-15 210.6 176)">5</text>
<text x="121.5" y="184.3" transform="rotate(76 121.5 184.3)">6</text>
<text x="139.3" y="184.5" transform="rotate(-14 139.3 184.5)">5</text>
<text x="145" y="183.3" transform="rotate(-14 145 183.3)">5</text>
<text x="146.3" y="183" transform="rotate(-14 146.3 183)">86</text>
<text x="151" y="183.4" transform="rotate(-14 151 183.4)">5</text>
<text x="151.7" y="185.5" transform="rotate(-14 151.7 185.5)">5</text>
<text x="177.3" y="180.5" transform="rotate(-15 177.3 180.5)">5</text>
<text x="178.5" y="185.4" transform="rotate(-15 178.5 185.4)">5</text>
<text x="179.7" y="185" transform="rotate(-15 179.7 185)">66</text>
<text x="101.7" y="188.6" transform="rotate(84 101.7 188.6)">8</text>
<text x="106.6" y="188.4" transform="rotate(84 106.6 188.4)">8</text>
<text x="113.9" y="188.2" transform="rotate(84 113.9 188.2)">8</text>
<text x="114.1" y="189.5" transform="rotate(84 114.1 189.5)">24</text>
<text x="118.6" y="190" transform="rotate(76 118.6 190)">8</text>
<text x="120.7" y="189.5" transform="rotate(76 120.7 189.5)">8</text>
<text x="121" y="190.7" transform="rotate(76 121 190.7)">79</text>
<text x="123.6" y="190.8" transform="rotate(76 123.6 190.8)">8</text>
<text x="128.6" y="186.3">5 98</text>
<text x="129.7" y="189.5">5 96</text>
<text x="154.4" y="196.4" transform="rotate(-14 154.4 196.4)">5</text>
<text x="155.6" y="196.1" transform="rotate(-14 155.6 196.1)">69</text>
<text x="180.6" y="194" transform="rotate(-15 180.6 194)">5</text>
<text x="181.8" y="193.7" transform="rotate(-15 181.8 193.7)">59</text>
<text x="184.5" y="209.7" transform="rotate(-15 184.5 209.7)">5</text>
<text x="294.5" y="204.8">5 67</text>
<text x="70.5" y="226.1">8 43</text>
<text x="161.5" y="224.3" transform="rotate(-14 161.5 224.3)">5</text>
<text x="120.7" y="233.9" transform="rotate(84 120.7 233.9)">8</text>
<text x="128.8" y="231.6" transform="rotate(76 128.8 231.6)">8</text>
<text x="129.1" y="232.8" transform="rotate(76 129.1 232.8)">27</text>
<text x="132" y="232.9" transform="rotate(76 132 232.9)">8</text>
<text x="134.7" y="230.8" transform="rotate(76 134.7 230.8)">8</text>
<text x="72.1" y="236.4">8 43</text>
<text x="107.3" y="236.3" transform="rotate(84 107.3 236.3)">8</text>
<text x="107.5" y="237.6" transform="rotate(84 107.5 237.6)">24</text>
<text x="113.3" y="235" transform="rotate(84 113.3 235)">8</text>
<text x="113.4" y="236.3" transform="rotate(84 113.4 236.3)">28</text>
<text x="132.3" y="234.1" transform="rotate(76 132.3 234.1)">76</text>
<text x="108.4" y="245.5" transform="rotate(84 108.4 245.5)">8</text>
<text x="114.7" y="244.6" transform="rotate(84 114.7 244.6)">8</text>
<text x="114.8" y="245.8" transform="rotate(84 114.8 245.8)">26</text>
<text x="122.1" y="243.5" transform="rotate(84 122.1 243.5)">8</text>
<text x="131.6" y="242.6" transform="rotate(76 131.6 242.6)">8</text>
<text x="131.9" y="243.8" transform="rotate(76 131.9 243.8)">29</text>
<text x="134.6" y="244" transform="rotate(76 134.6 244)">8</text>
<text x="134.9" y="245.2" transform="rotate(76 134.9 245.2)">29</text>
<text x="136.5" y="240.1" transform="rotate(76 136.5 240.1)">8</text>
<text x="136.8" y="241.3" transform="rotate(76 136.8 241.3)">28</text>
<text x="108.5" y="246.8" transform="rotate(84 108.5 246.8)">26</text>
<text x="75" y="261">258 40</text>
</g>
<g font-size="1.6">
<text x="93.2" y="23.9" transform="rotate(84 93.2 23.9)">dl. chodník</text>
<text x="90.7" y="48.2">zámk. dlažba</text>
<text x="81" y="137.9" transform="rotate(84 81 137.9)">živičná vozovka</text>
<text x="179" y="142.3" transform="rotate(76 179 142.3)">dlažba</text>
<text x="39.3" y="154.3" transform="rotate(-23 39.3 154.3)">zámk. dlažba</text>
<text x="156.8" y="151.2" transform="rotate(76 156.8 151.2)">živičná vozovka</text>
<text x="129" y="174.7">bet. plocha</text>
<text x="195" y="178.5" transform="rotate(-15 195 178.5)">zámk. dl.</text>
<text x="139.7" y="188" transform="rotate(-15 139.7 188)">střecha 258,47</text>
<text x="112.8" y="209.8" transform="rotate(82 112.8 209.8)">dlažděný chodník</text>
<text x="294.6" y="209.8">258,54</text>
</g>
<text font-size="1.6" fill="#f00" x="113.3" y="119.5">el.</text>
<text font-size="1.6" fill="#f0f" x="96.5" y="120.4" transform="rotate(84 96.5 120.4)">PRIS</text>
</svg>
